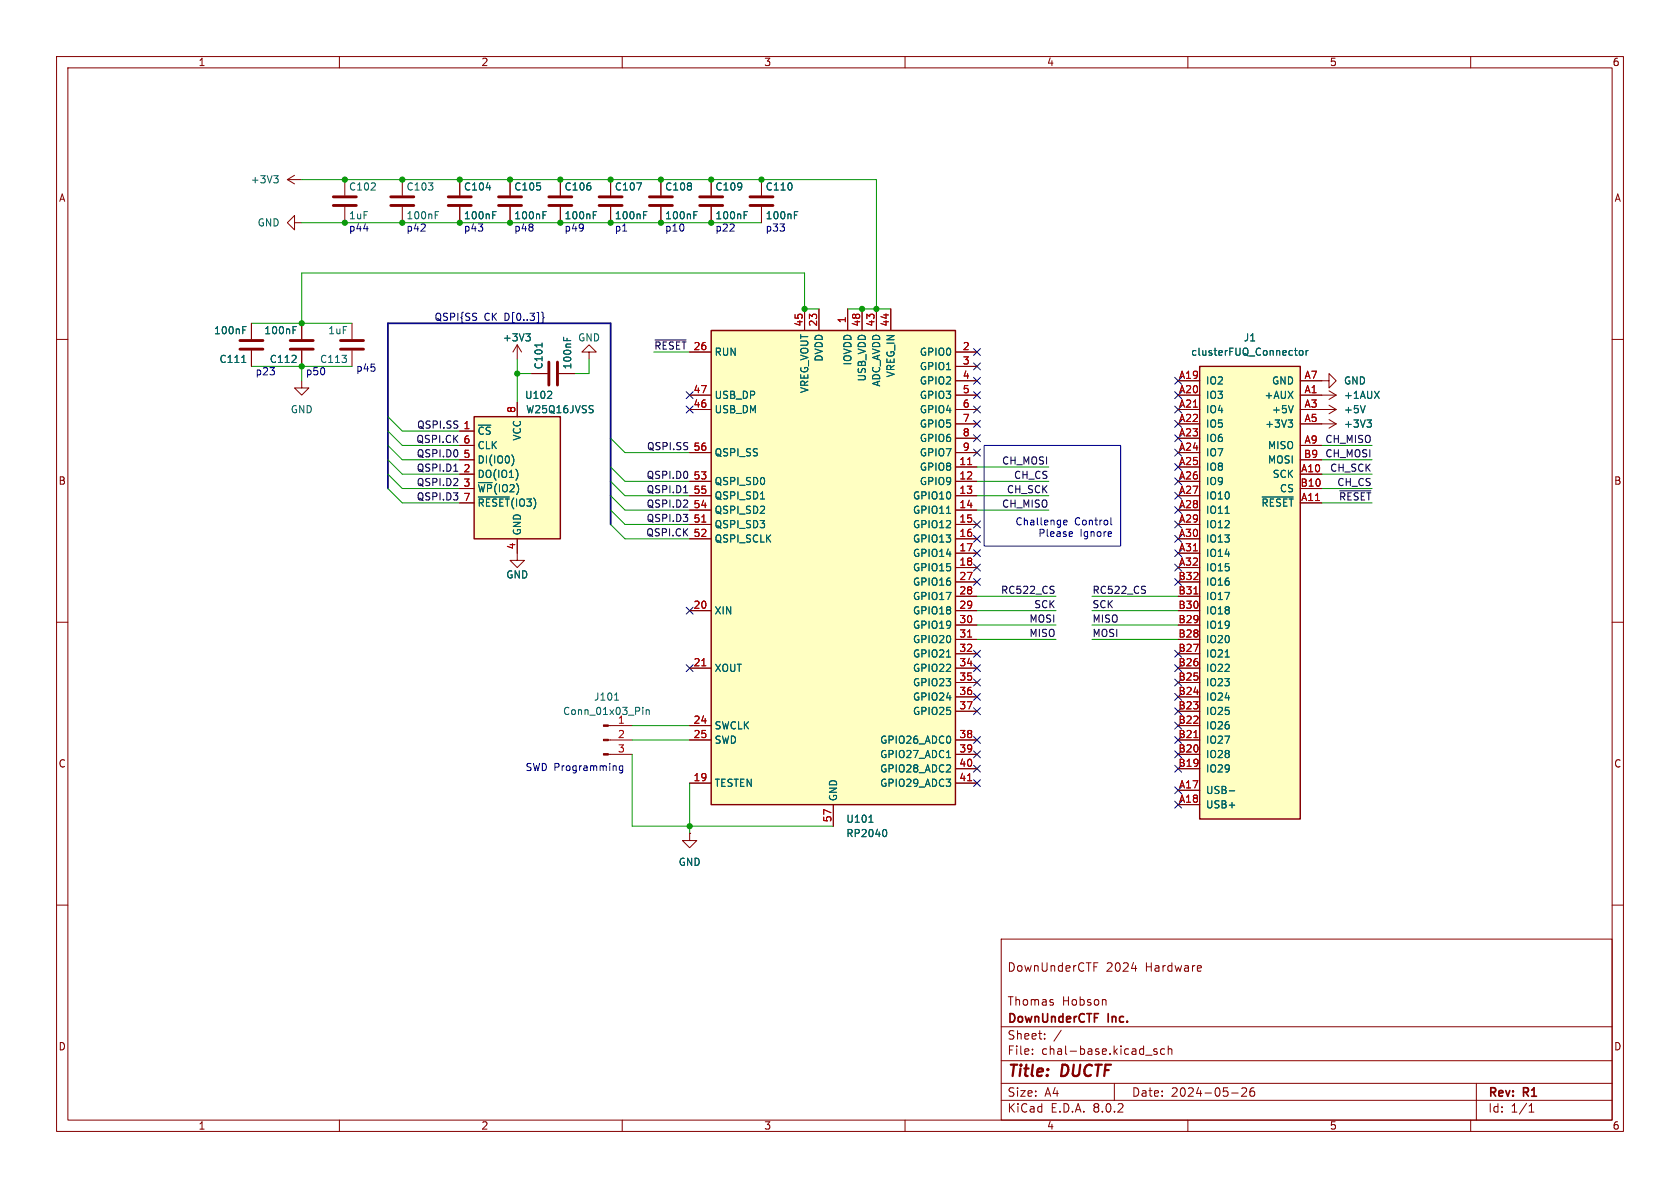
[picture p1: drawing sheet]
<svg xmlns="http://www.w3.org/2000/svg" width="297mm" height="210mm" viewBox="0 0 297 210" stroke-linecap="round" stroke-linejoin="round" font-family="sans-serif">
<g fill="none" stroke="#840000" stroke-width=".18">
<path d="M10 10h277v190h-277zM12 12h273v186h-273zM60 10v2M110 10v2M160 10v2M210 10v2M260 10v2M50.8 31.8l1.3 .7M50.8 31.8h2.5M52.1 31l-1.3 .8M10 60h2M285 60h2"/>
<path d="M10 110h2M285 110h2M10 160h2M285 160h2M177 166h108v32h-108zM186.2 177.3v.3M193.4 170.9h.5M193.4 170.2h.7M195.5 176.8v.9M200 171.2h1M212.2 170.7l.2 .4-.7 .1M212.3 171.6l-.1 .1"/>
<path d="M60 198v2M110 198v2M160 198v2M177 194.5h108M177 191.5h108M177 187.5h108M177 181.5h108M182.5 186.3v.1M182.5 185.5v.1M184.7 183.6v.1M184.7 182.8v.1M187.6 182.1l-1.3 2"/>
<path d="M197 191.5v3M202.5 186.5h1.2M204.5 185.5l-.3-.1-.2 .2v.2l.5 .2v.3h-.5M205.9 185.5l-.4-.1-.3 .3v.4l.1 .2h.6M206.5 185.5l.2-.1 .4 .1 .1 .9M206.5 184.9v1.5M210 198v2M217.7 193.2h1.2M219.5 192.4l.6-.1 .2 .1 .1 .3-.9 1.1h.9M221.7 192.3a.59 .59 0 0 0-.7 .6v.6l.1 .2 .4 .1 .2-.1 .1-.5-.1-.3h-.5l-.2 .3M260 198v2M261 191.5v6.5"/>
<path d="M270.3 196.6h.9M270.3 195.5l.4-.4v1.5"/>
</g>
<path d="M48.4 31.1h.8l-.4 .4M48.9 31.5l.3 .3v.3l-.3 .2" fill="none" stroke="#006464" stroke-width=".18"/>
<path d="M125.7 58.4h43.2v83.8h-43.2z" fill="#ffffc2"/>
<path d="M125.7 58.4h43.2v83.8h-43.2z" fill="none" stroke="#840000" stroke-width=".25"/>
<g fill="none" stroke="#840000" stroke-width=".18">
<path d="M142.2 54.6v3.8M144.8 54.6v3.8M149.9 54.6v3.8M152.4 54.6v3.8M154.9 54.6v3.8M157.5 54.6v3.8M104.1 62.2h1.3l-1.3-1.2-1.2 1.2h1.2v1.3M121.9 62.2h3.8M121.9 72.4h3.8M121.9 69.9h3.8M168.9 62.2h3.8M168.9 64.8h3.8"/>
<path d="M168.9 67.3h3.8M168.9 72.4h3.8M168.9 69.9h3.8M168.9 74.9h3.8M168.9 77.5h3.8M121.9 85.1h3.8M121.9 87.6h3.8M121.9 90.2h3.8M121.9 92.7h3.8M121.9 95.3h3.8M121.9 80h3.8M168.9 82.6h3.8"/>
<path d="M168.9 85.1h3.8M168.9 87.6h3.8M168.9 90.2h3.8M168.9 92.7h3.8M168.9 95.3h3.8M168.9 97.8h3.8M168.9 80h3.8M121.9 108h3.8M121.9 118.1h3.8M168.9 100.3h3.8M168.9 108h3.8M168.9 118.1h3.8"/>
<path d="M168.9 102.9h3.8M168.9 105.4h3.8M168.9 110.5h3.8M168.9 113h3.8M168.9 115.6h3.8M121.9 138.4h3.8M121.9 128.3h3.8M121.9 130.8h3.8M168.9 138.4h3.8M168.9 130.8h3.8M168.9 120.7h3.8M168.9 123.2h3.8"/>
<path d="M168.9 125.7h3.8M168.9 133.4h3.8M168.9 135.9h3.8M147.3 142.2v3.9"/>
</g>
<path d="M124.1 92.3h.7M171.1 82.1h.7M124.1 117.7h.7M171.1 112.6h.7M171.1 138h.7" fill="none" stroke="#a90000" stroke-width=".18"/>
<path d="M134.4 88.2h.8M167.3 90.7h.8M167.3 116.1h.8M167.3 133.9h.8M153.6 145.4h.7M156.5 146.6a.79 .79 0 0 1 0 1.3" fill="none" stroke="#006464" stroke-width=".18"/>
<path d="M83.8 73.7h15.3v21.6h-15.3z" fill="#ffffc2"/>
<path d="M83.8 73.7h15.3v21.6h-15.3z" fill="none" stroke="#840000" stroke-width=".25"/>
<g fill="none" stroke="#840000" stroke-width=".18">
<path d="M99.1 31.8v2.7M99.1 36.6v2.8M107.9 31.8v2.7M107.9 36.6v2.8M62.2 57.2v2.7M53.3 67.3v1.3h1.3l-1.3 1.3-1.2-1.3h1.2M62.2 62v2.8M81.3 76.2h2.5M81.3 78.7h2.5M91.4 61v2.5M91.4 71.1v2.6M91.4 61l-.7 1.2"/>
<path d="M91.4 61l.8 1.2M81.3 83.8h2.5M81.3 86.4h2.5M81.3 81.3h2.5M81.3 88.9h2.5M91.4 95.3v3.8h1.3l-1.3 1.2-1.2-1.2h1.2"/>
</g>
<g fill="none" stroke="#006464" stroke-width=".18">
<path d="M104.9 38h.4M104.9 37.4h.6M112.6 32.3h.8l-.5 1.3M113.8 38h.4M113.8 37.4h.6M93 59h.7l-.4 .5M93.5 59.5l.2 .2v.3l-.2 .3M96.8 70.4h.7M97.5 69.3v.4M104.7 71.7l.2 .1M104.8 72.5v.3M84.6 87.9h5.4"/>
<path d="M90.5 80.5a1.49 1.49 0 0 1 0 1.8M91.5 83.5v.8"/>
</g>
<path d="M97 36.3h4.1M97 34.8h4.1M105.9 36.3h4.1M105.9 34.8h4.1M60.2 60.2h4.1M60.2 61.7h4.1" fill="none" stroke="#840000" stroke-width=".51"/>
<path d="M212.1 64.8h17.8v80h-17.8z" fill="#ffffc2"/>
<path d="M212.1 64.8h17.8v80h-17.8z" fill="none" stroke="#840000" stroke-width=".25"/>
<g fill="none" stroke="#840000" stroke-width=".18">
<path d="M52.1 39.4v-1.3l-1.3 1.3 1.3 1.2v-1.2h1.2M61 31.8v2.7M61 36.6v2.8M71.1 31.8v2.7M71.1 36.6v2.8M81.3 31.8v2.7M81.3 36.6v2.8M90.2 31.8v2.7M90.2 36.6v2.8M99.1 31.8v2.7M99.1 36.6v2.8M107.9 31.8v2.7"/>
<path d="M107.9 36.6v2.8M116.8 31.8v2.7M116.8 36.6v2.8M125.7 31.8v2.7M125.7 36.6v2.8M134.6 31.8v2.7M134.6 36.6v2.8M44.4 57.2v2.7M53.3 57.2v2.7M142.2 54.6v3.8M144.8 54.6v3.8M149.9 54.6v3.8"/>
<path d="M152.4 54.6v3.8M154.9 54.6v3.8M157.5 54.6v3.8M44.4 62v2.8M53.3 62v2.8M81.3 78.7h2.5M81.3 76.2h2.5M91.4 71.1v2.6M94 66h2.8M98.8 66h2.8M121.9 69.9h3.8M121.9 72.4h3.8"/>
<path d="M121.9 62.2h3.8M168.9 69.9h3.8M168.9 67.3h3.8M168.9 72.4h3.8M168.9 74.9h3.8M168.9 77.5h3.8M168.9 62.2h3.8M168.9 64.8h3.8M208.3 69.9h3.8M208.3 67.3h3.8M208.3 72.4h3.8M208.3 74.9h3.8"/>
<path d="M208.3 77.5h3.8M229.9 67.3h5v-1.3l1.3 1.3-1.3 1.3v-1.3M229.9 69.9h6.3M229.9 72.4h6.3M229.9 74.9h6.3M229.9 78.7h3.8M234.9 71.6l1.3 .8M234.9 74.2l1.3 .7M234.9 69.1l1.3 .8M236.2 72.4l-1.3 .8M236.2 74.9l-1.3 .8M236.2 69.9l-1.3 .7"/>
<path d="M81.3 83.8h2.5M81.3 88.9h2.5M81.3 86.4h2.5M81.3 81.3h2.5M91.4 95.3v2.5M121.9 80h3.8M121.9 85.1h3.8M121.9 87.6h3.8M121.9 90.2h3.8M121.9 92.7h3.8M121.9 95.3h3.8M168.9 80h3.8"/>
<path d="M168.9 82.6h3.8M168.9 85.1h3.8M168.9 87.6h3.8M168.9 90.2h3.8M168.9 92.7h3.8M168.9 95.3h3.8M168.9 97.8h3.8M208.3 80h3.8M208.3 82.6h3.8M208.3 85.1h3.8M208.3 87.6h3.8M208.3 90.2h3.8"/>
<path d="M208.3 92.7h3.8M208.3 95.3h3.8M208.3 97.8h3.8M229.9 83.8h3.8M229.9 88.9h3.8M229.9 86.4h3.8M229.9 81.3h3.8M121.9 118.1h3.8M121.9 108h3.8M168.9 100.3h3.8M168.9 118.1h3.8M168.9 115.6h3.8"/>
<path d="M168.9 113h3.8M168.9 110.5h3.8M168.9 108h3.8M168.9 105.4h3.8M168.9 102.9h3.8M208.3 100.3h3.8M208.3 118.1h3.8M208.3 115.6h3.8M208.3 113h3.8M208.3 110.5h3.8M208.3 108h3.8M208.3 105.4h3.8"/>
<path d="M208.3 102.9h3.8M107.5 133.4h4.3M107.5 130.8h4.3M107.5 128.3h4.3M121.9 130.8h3.8M121.9 128.3h3.8M121.9 138.4h3.8M168.9 135.9h3.8M168.9 133.4h3.8M168.9 130.8h3.8M168.9 125.7h3.8M168.9 123.2h3.8"/>
<path d="M168.9 120.7h3.8M168.9 138.4h3.8M208.3 139.7h3.8M208.3 135.9h3.8M208.3 133.4h3.8M208.3 130.8h3.8M208.3 128.3h3.8M208.3 125.7h3.8M208.3 123.2h3.8M208.3 120.7h3.8M121.9 147.3v1.3h1.3l-1.3 1.3-1.3-1.3h1.3M121.9 147.3h.1"/>
<path d="M147.3 142.2v3.9M208.3 142.2h3.8"/>
</g>
<g fill="none" stroke="#006464" stroke-width=".18">
<path d="M76.9 38h.5M76.9 37.4h.7M86 33.2h.7M87.1 38h.4M87.1 37.4h.6M96 38h.4M96 37.4h.6M104.9 38h.4M104.9 37.4h.6M112.6 32.3h.8l-.5 1.3M113.8 38h.4M113.8 37.4h.6"/>
<path d="M122.7 38h.4M122.7 37.4h.6M131.6 38h.4M131.6 37.4h.6M140.4 38h.5M140.4 37.4h.7M42.9 58.3h.4M42.9 57.7h.6M51.8 58.3h.4M51.8 57.7h.6M93 59h.7l-.4 .5M93.5 59.5l.2 .2v.3l-.2 .3"/>
<path d="M99.6 59.6v.6M100.2 59.8v.4M42.7 64.1h.8M95.8 60.6v.8M96.8 70.4h.7M97.5 69.3v.4M104.7 71.7l.2 .1M104.8 72.5v.3M227.7 74.2h.8l-.4 .5M228.3 74.7l.2 .3v.3l-.2 .2M228.6 71.7l-.4 1.3M228.8 62h.5"/>
<path d="M229.1 62.7l.2 .1M229.7 62.1l.2-.1 .4 .1 .1 .5-.2 .1-.3 .1-.2-.1zM230.9 62v.8M231.3 62l-.4 .2M241.4 71.7l-.5 1.3M241.7 74.2h.7l-.4 .5M242.2 74.7l.2 .3v.3l-.2 .2M243 69.2l.8 1.2M243.8 69.2l-.8 1.2M84.6 87.9h5.4M90.5 80.5a1.49 1.49 0 0 1 0 1.8M91.5 83.5v.8"/>
<path d="M134.4 88.2h.8M167.3 90.7h.8M216.6 90.7h.7M223.1 87.9h5.5M167.3 116.1h.8M216.6 116.1h.7M108.6 123.8h.8M113.6 125v.2M113.6 125.5v.8M114.2 125.5v.8M114.2 125.6l.2-.1h.3l.1 .8M167.3 133.9h.8"/>
<path d="M217.3 139.8h1M153.6 145.4h.7M156.5 146.6a.79 .79 0 0 1 0 1.3"/>
</g>
<path d="M124.1 92.3h.7M171.1 82.1h.7M124.1 117.7h.7M171.1 112.6h.7M211.1 105h.7M171.1 138h.7M211.1 130.4h.7" fill="none" stroke="#a90000" stroke-width=".18"/>
<g fill="none" stroke="#840000" stroke-width=".51">
<path d="M58.9 36.3h4.1M58.9 34.8h4.1M69.1 36.3h4.1M69.1 34.8h4.1M79.2 36.3h4.1M79.2 34.8h4.1M88.1 36.3h4.1M88.1 34.8h4.1M114.8 36.3h4.1M114.8 34.8h4.1M123.7 36.3h4.1M123.7 34.8h4.1"/>
<path d="M132.6 36.3h4.1M132.6 34.8h4.1M42.4 60.2h4.1M42.4 61.7h4.1M51.3 60.2h4.1M51.3 61.7h4.1M97 64v4.1M98.6 64v4.1"/>
</g>
<g fill="#840000" stroke="#840000" stroke-width=".18">
<path d="M106.7 133.2h.8v.3h-.8z"/>
<path d="M106.7 130.7h.8v.2h-.8z"/>
<path d="M106.7 128.1h.8v.3h-.8z"/>
</g>
<path d="M115.8 60.1h5.5M80.2 83.3h.7M120.9 87.1h.7M236.9 86.8h5.4" fill="none" stroke="#0f0f0f" stroke-width=".18"/>
<g fill="none" stroke="#000084" stroke-width=".18">
<path d="M95.8 55.2l.2 .2v.6l.2 .2-.2 .1v.6l-.2 .2M121.3 69.2l1.2 1.3M121.3 71.8l1.2 1.2M122.5 69.2l-1.2 1.3M122.5 71.8l-1.2 1.2M172.1 69.2l1.2 1.3M172.1 66.7l1.2 1.2M172.1 64.2l1.2 1.2M172.1 71.8l1.2 1.2M172.1 61.6l1.2 1.2M172.1 76.9l1.2 1.2M172.1 79.4l1.2 1.2"/>
<path d="M172.1 74.3l1.2 1.2M173.3 69.2l-1.2 1.3M173.3 66.7l-1.2 1.2M173.3 64.2l-1.2 1.2M173.3 71.8l-1.2 1.2M173.3 61.6l-1.2 1.2M173.3 76.9l-1.2 1.2M173.3 79.4l-1.2 1.2M173.3 74.3l-1.2 1.2M207.7 69.2l1.2 1.3M207.7 71.8l1.2 1.2M207.7 74.3l1.2 1.2"/>
<path d="M207.7 76.9l1.2 1.2M207.7 66.7l1.2 1.2M207.7 79.4l1.2 1.2M208.9 69.2l-1.2 1.3M208.9 71.8l-1.2 1.2M208.9 74.3l-1.2 1.2M208.9 76.9l-1.2 1.2M208.9 66.7l-1.2 1.2M208.9 79.4l-1.2 1.2M172.1 92.1l1.2 1.2M172.1 94.6l1.2 1.3M172.1 99.7l1.2 1.2"/>
<path d="M172.1 97.2l1.2 1.2M173.3 92.1l-1.2 1.2M173.3 94.6l-1.2 1.3M173.3 99.7l-1.2 1.2M173.3 97.2l-1.2 1.2M207.7 97.2l1.2 1.2M207.7 99.7l1.2 1.2M207.7 94.6l1.2 1.3M207.7 92.1l1.2 1.2M207.7 89.6l1.2 1.2M207.7 81.9l1.2 1.3M207.7 84.5l1.2 1.2"/>
<path d="M207.7 87l1.2 1.2M208.9 97.2l-1.2 1.2M208.9 99.7l-1.2 1.2M208.9 89.6l-1.2 1.2M208.9 81.9l-1.2 1.3M208.9 84.5l-1.2 1.2M208.9 94.6l-1.2 1.3M208.9 92.1l-1.2 1.2M208.9 87l-1.2 1.2M121.3 117.5l1.2 1.2M121.3 107.3l1.2 1.3M122.5 117.5l-1.2 1.2"/>
<path d="M122.5 107.3l-1.2 1.3M172.1 117.5l1.2 1.2M172.1 115l1.2 1.2M172.1 102.3l1.2 1.2M173.3 117.5l-1.2 1.2M173.3 115l-1.2 1.2M173.3 102.3l-1.2 1.2M207.7 102.3l1.2 1.2M207.7 115l1.2 1.2M207.7 117.5l1.2 1.2M208.9 102.3l-1.2 1.2M208.9 115l-1.2 1.2"/>
<path d="M208.9 117.5l-1.2 1.2M172.1 125.1l1.2 1.2M172.1 120l1.2 1.3M172.1 122.6l1.2 1.2M172.1 132.7l1.2 1.3M172.1 130.2l1.2 1.2M172.1 135.3l1.2 1.2M172.1 137.8l1.2 1.2M173.3 132.7l-1.2 1.3M173.3 137.8l-1.2 1.2M173.3 135.3l-1.2 1.2M173.3 125.1l-1.2 1.2"/>
<path d="M173.3 120l-1.2 1.3M173.3 122.6l-1.2 1.2M173.3 130.2l-1.2 1.2M207.7 127.7l1.2 1.2M207.7 130.2l1.2 1.2M207.7 122.6l1.2 1.2M207.7 120l1.2 1.3M207.7 125.1l1.2 1.2M207.7 135.3l1.2 1.2M207.7 139.1l1.2 1.2M207.7 132.7l1.2 1.3M208.9 127.7l-1.2 1.2"/>
<path d="M208.9 130.2l-1.2 1.2M208.9 122.6l-1.2 1.2M208.9 120l-1.2 1.3M208.9 125.1l-1.2 1.2M208.9 135.3l-1.2 1.2M208.9 139.1l-1.2 1.2M208.9 132.7l-1.2 1.3M207.7 141.6l1.2 1.2M208.9 141.6l-1.2 1.2"/>
</g>
<path d="M174 78.7h24.1v17.8h-24.1zM188 92.4l.6-.2v-.2l-.4-.1-.2 .2 .1 .6h.5M189.2 94l.4 .1v.2l-.6 .1M189.6 94.8h-.4M196.4 91.5v1.1l.2 .2M196.4 94.1l.1 .2-.6 .1M110.1 135.4v1l-.3 .2h-.3M110.1 135.4h-.4l-.2 .2 .1 .6h.5" fill="none" stroke="#0000c2" stroke-width=".18"/>
<path d="M68.6 86.4v-29.2h39.3v35.5" fill="none" stroke="#000084" stroke-width=".3"/>
<g fill="none" stroke="#009600" stroke-width=".18">
<path d="M53.3 39.4h81.3M53.3 31.8h101.6v22.8M44.4 57.2h17.8M144.8 54.6h-2.6v-6.3h-88.9v8.9M149.9 54.6h7.6M44.4 64.8h17.8M53.3 64.8v2.5M68.6 76.2l2.5 2.5h10.2M68.6 78.7l2.5 2.6h10.2M68.6 73.7l2.5 2.5h10.2M91.4 63.5v7.6M91.4 66h2.6"/>
<path d="M104.1 63.5v2.5h-2.5M107.9 77.5l2.6 2.5h11.4M115.6 62.2h6.3M233.7 78.7h8.9M68.6 81.3l2.5 2.5h10.2M68.6 83.8l2.5 2.6h10.2M68.6 86.4l2.5 2.5h10.2M107.9 87.6l2.6 2.6h11.4M107.9 85.1l2.6 2.5h11.4M107.9 82.6l2.6 2.5h11.4M107.9 90.2l2.6 2.5h11.4M107.9 92.7l2.6 2.6h11.4"/>
<path d="M172.7 90.2h12.7M172.7 82.6h12.7M172.7 87.6h12.7M172.7 85.1h12.7M233.7 83.8h8.9M233.7 81.3h8.9M233.7 86.4h8.9M233.7 88.9h8.9M172.7 110.5h14M172.7 108h14M172.7 113h14M172.7 105.4h14"/>
<path d="M193 110.5h15.3M193 108h15.3M193 113h15.3M193 105.4h15.3M111.8 133.4v12.7h35.5M111.8 130.8h10.1M111.8 128.3h10.1M121.9 138.4v8.9"/>
</g>
<g fill="#009600" stroke="#009600" stroke-width=".18">
<circle cx="121.9" cy="146.1" r=".46"/>
<circle cx="125.7" cy="31.8" r=".46"/>
<circle cx="142.2" cy="54.6" r=".46"/>
<circle cx="125.7" cy="39.4" r=".46"/>
<circle cx="116.8" cy="31.8" r=".46"/>
<circle cx="116.8" cy="39.4" r=".46"/>
<circle cx="107.9" cy="31.8" r=".46"/>
<circle cx="107.9" cy="39.4" r=".46"/>
<circle cx="91.4" cy="66" r=".46"/>
<circle cx="71.1" cy="39.4" r=".46"/>
<circle cx="71.1" cy="31.8" r=".46"/>
<circle cx="81.3" cy="39.4" r=".46"/>
<circle cx="61" cy="31.8" r=".46"/>
<circle cx="53.3" cy="57.2" r=".46"/>
<circle cx="61" cy="39.4" r=".46"/>
<circle cx="81.3" cy="31.8" r=".46"/>
<circle cx="90.2" cy="31.8" r=".46"/>
<circle cx="99.1" cy="31.8" r=".46"/>
<circle cx="99.1" cy="39.4" r=".46"/>
<circle cx="90.2" cy="39.4" r=".46"/>
<circle cx="53.3" cy="64.8" r=".46"/>
<circle cx="134.6" cy="31.8" r=".46"/>
<circle cx="154.9" cy="54.6" r=".46"/>
<circle cx="152.4" cy="54.6" r=".46"/>
</g>
<g font-size="2.8" fill="#840000">
<text x="178" y="190.9">Title:</text>
<text x="187.7" y="190.9">DUCTF</text>
</g>
<g font-size="2.1" fill="#840000">
<text x="178" y="172">DownUnderCTF</text>
<text x="195.5" y="172">2024</text>
<text x="202.5" y="172">Hardware</text>
<text x="178" y="178">Thomas</text>
<text x="187.7" y="178">Hobson</text>
<text x="178" y="184">Sheet:</text>
<text x="178" y="181.2">DownUnderCTF</text>
<text x="196" y="181.2">Inc.</text>
<text x="178" y="186.7">File:</text>
<text x="184.1" y="186.7">chal-base.kicad_sch</text>
<text x="178" y="196.9">KiCad</text>
<text x="178" y="194.1">Size:</text>
<text x="184.7" y="194.1">A4</text>
<text x="185.7" y="196.9">E.D.A.</text>
<text x="193.3" y="196.9">8.0.2</text>
<text x="200" y="194.1">Date:</text>
<text x="207" y="194.1">2024-05-26</text>
<text x="263" y="194.3">Rev:</text>
<text x="263" y="196.9">Id:</text>
<text x="267.1" y="196.9">1/1</text>
<text x="269.4" y="194.3">R1</text>
</g>
<g font-size="1.8" fill="#840000">
<text x="35" y="11.9">1</text>
<text x="85" y="11.9">2</text>
<text x="135" y="11.9">3</text>
<text x="185" y="11.9">4</text>
<text x="235" y="11.9">5</text>
<text x="285" y="11.9">6</text>
<text x="10.3" y="35.9">A</text>
<text x="285.3" y="35.9">A</text>
<text x="10.3" y="85.9">B</text>
<text x="285.3" y="85.9">B</text>
<text x="10.3" y="135.9">C</text>
<text x="285.3" y="135.9">C</text>
<text x="10.3" y="185.9">D</text>
<text x="285.3" y="185.9">D</text>
<text x="35" y="199.9">1</text>
<text x="85" y="199.9">2</text>
<text x="135" y="199.9">3</text>
<text x="185" y="199.9">4</text>
<text x="235" y="199.9">5</text>
<text x="285" y="199.9">6</text>
</g>
<g font-size="1.8" fill="#006464">
<text x="44.2" y="32.6">+3V3</text>
<text x="61.6" y="33.9">C102</text>
<text x="71.8" y="33.9">C103</text>
<text x="81.9" y="33.9">C104</text>
<text x="90.8" y="33.9">C105</text>
<text x="99.7" y="33.9">C106</text>
<text x="108.6" y="33.9">C107</text>
<text x="117.5" y="33.9">C108</text>
<text x="126.4" y="33.9">C109</text>
<text x="135.3" y="33.9">C110</text>
<text x="45.4" y="40.2">GND</text>
<text x="61.6" y="39">1uF</text>
<text x="71.8" y="39">100nF</text>
<text x="81.9" y="39">100nF</text>
<text x="90.8" y="39">100nF</text>
<text x="99.7" y="39">100nF</text>
<text x="108.6" y="39">100nF</text>
<text x="117.5" y="39">100nF</text>
<text x="126.4" y="39">100nF</text>
<text x="135.3" y="39">100nF</text>
<text x="37.7" y="59.3">100nF</text>
<text x="46.6" y="59.3">100nF</text>
<text x="57.9" y="59.3">1uF</text>
<text x="38.7" y="64.4">C111</text>
<text x="47.6" y="64.4">C112</text>
<text x="56.5" y="64.4">C113</text>
<text x="88.8" y="60.6">+3V3</text>
<text x="96.1" y="65.4" transform="rotate(-90 96.1 65.4)">C101</text>
<text x="101.2" y="65.4" transform="rotate(-90 101.2 65.4)">100nF</text>
<text x="102.1" y="60.6">GND</text>
<text x="126.2" y="63.1">RUN</text>
<text x="145.6" y="64" transform="rotate(-90 145.6 64)">DVDD</text>
<text x="150.7" y="64.7" transform="rotate(-90 150.7 64.7)">IOVDD</text>
<text x="162.5" y="63.1">GPIO0</text>
<text x="162.5" y="65.6">GPIO1</text>
<text x="210.5" y="63.1">clusterFUQ_Connector</text>
<text x="219.8" y="60.6">J1</text>
<text x="92.7" y="70.7">U102</text>
<text x="126.2" y="70.7">USB_DP</text>
<text x="143.1" y="69.6" transform="rotate(-90 143.1 69.6)">VREG_VOUT</text>
<text x="153.3" y="67.5" transform="rotate(-90 153.3 67.5)">USB_VDD</text>
<text x="155.8" y="68.4" transform="rotate(-90 155.8 68.4)">ADC_AVDD</text>
<text x="158.3" y="66.8" transform="rotate(-90 158.3 66.8)">VREG_IN</text>
<text x="162.5" y="68.2">GPIO2</text>
<text x="162.5" y="70.7">GPIO3</text>
<text x="213.1" y="68.2">IO2</text>
<text x="213.1" y="70.7">IO3</text>
<text x="223.4" y="70.7">+AUX</text>
<text x="224.8" y="68.2">GND</text>
<text x="237.5" y="68.2">GND</text>
<text x="237.5" y="70.7">+1AUX</text>
<text x="51.3" y="73.3">GND</text>
<text x="84.3" y="77.1">~{CS}</text>
<text x="92.3" y="78" transform="rotate(-90 92.3 78)">VCC</text>
<text x="92.9" y="73.3">W25Q16JVSS</text>
<text x="126.2" y="73.3">USB_DM</text>
<text x="162.5" y="73.3">GPIO4</text>
<text x="162.5" y="75.8">GPIO5</text>
<text x="213.1" y="73.3">IO4</text>
<text x="213.1" y="75.8">IO5</text>
<text x="223.6" y="75.8">+3V3</text>
<text x="224.8" y="73.3">+5V</text>
<text x="237.5" y="73.3">+5V</text>
<text x="237.5" y="75.8">+3V3</text>
<text x="84.3" y="82.1">DI(IO0)</text>
<text x="84.3" y="79.6">CLK</text>
<text x="126.2" y="80.9">QSPI_SS</text>
<text x="162.5" y="83.4">GPIO8</text>
<text x="162.5" y="78.3">GPIO6</text>
<text x="162.5" y="80.9">GPIO7</text>
<text x="213.1" y="78.3">IO6</text>
<text x="213.1" y="80.9">IO7</text>
<text x="213.1" y="83.4">IO8</text>
<text x="224.1" y="79.6">MISO</text>
<text x="224.1" y="82.1">MOSI</text>
<text x="84.3" y="84.7">DO(IO1)</text>
<text x="84.3" y="87.2">~{WP}(IO2)</text>
<text x="84.3" y="89.8">~{RESET}(IO3)</text>
<text x="126.2" y="86">QSPI_SD0</text>
<text x="126.2" y="88.5">QSPI_SD1</text>
<text x="161.3" y="88.5">GPIO10</text>
<text x="162.5" y="86">GPIO9</text>
<text x="213.1" y="86">IO9</text>
<text x="213.1" y="88.5">IO10</text>
<text x="222.9" y="89.8">~{RESET}</text>
<text x="224.9" y="84.7">SCK</text>
<text x="226.2" y="87.2">CS</text>
<text x="92.3" y="94.7" transform="rotate(-90 92.3 94.7)">GND</text>
<text x="126.2" y="93.6">QSPI_SD3</text>
<text x="126.2" y="91">QSPI_SD2</text>
<text x="161.3" y="91">GPIO11</text>
<text x="161.3" y="93.6">GPIO12</text>
<text x="213.1" y="91">IO11</text>
<text x="213.1" y="93.6">IO12</text>
<text x="126.2" y="96.1">QSPI_SCLK</text>
<text x="161.3" y="96.1">GPIO13</text>
<text x="161.3" y="98.7">GPIO14</text>
<text x="161.3" y="101.2">GPIO15</text>
<text x="213.1" y="96.1">IO13</text>
<text x="213.1" y="98.7">IO14</text>
<text x="213.1" y="101.2">IO15</text>
<text x="89.4" y="102.5">GND</text>
<text x="161.3" y="103.7">GPIO16</text>
<text x="161.3" y="106.3">GPIO17</text>
<text x="213.1" y="106.3">IO17</text>
<text x="213.1" y="103.7">IO16</text>
<text x="126.2" y="108.8">XIN</text>
<text x="161.3" y="108.8">GPIO18</text>
<text x="161.3" y="111.4">GPIO19</text>
<text x="161.3" y="113.9">GPIO20</text>
<text x="213.1" y="113.9">IO20</text>
<text x="213.1" y="111.4">IO19</text>
<text x="213.1" y="108.8">IO18</text>
<text x="126.2" y="119">XOUT</text>
<text x="161.3" y="116.4">GPIO21</text>
<text x="161.3" y="119">GPIO22</text>
<text x="213.1" y="119">IO22</text>
<text x="213.1" y="116.4">IO21</text>
<text x="104.9" y="124.1">J101</text>
<text x="161.3" y="121.5">GPIO23</text>
<text x="161.3" y="124.1">GPIO24</text>
<text x="213.1" y="124.1">IO24</text>
<text x="213.1" y="121.5">IO23</text>
<text x="99.4" y="126.6">Conn_01x03_Pin</text>
<text x="109.1" y="128">1</text>
<text x="126.2" y="129.1">SWCLK</text>
<text x="126.2" y="131.7">SWD</text>
<text x="155.5" y="131.7">GPIO26_ADC0</text>
<text x="161.3" y="126.6">GPIO25</text>
<text x="213.1" y="131.7">IO27</text>
<text x="213.1" y="129.1">IO26</text>
<text x="213.1" y="126.6">IO25</text>
<text x="155.5" y="134.2">GPIO27_ADC1</text>
<text x="155.5" y="136.8">GPIO28_ADC2</text>
<text x="213.1" y="136.8">IO29</text>
<text x="213.1" y="134.2">IO28</text>
<text x="126.2" y="139.3">TESTEN</text>
<text x="148.2" y="141.7" transform="rotate(-90 148.2 141.7)">GND</text>
<text x="155.5" y="139.3">GPIO29_ADC3</text>
<text x="213.1" y="140.6">USB-</text>
<text x="213.1" y="143.1">USB+</text>
<text x="149.5" y="145.6">U101</text>
<text x="149.5" y="148.2">RP2040</text>
<text x="119.9" y="153.3">GND</text>
</g>
<g font-size="1.8" fill="#0000c2">
<text x="61.6" y="41">p44</text>
<text x="71.8" y="41">p42</text>
<text x="81.9" y="41">p43</text>
<text x="90.8" y="41">p48</text>
<text x="99.7" y="41">p49</text>
<text x="108.6" y="41">p1</text>
<text x="117.5" y="41">p10</text>
<text x="126.4" y="41">p22</text>
<text x="135.3" y="41">p33</text>
<text x="62.9" y="65.8">p45</text>
<text x="45.1" y="66.4">p23</text>
<text x="54" y="66.4">p50</text>
<text x="179.4" y="93">Challenge</text>
<text x="183.5" y="95">Please</text>
<text x="190" y="93">Control</text>
<text x="190.9" y="95">Ignore</text>
<text x="92.8" y="136.5">SWD Programming</text>
</g>
<g font-size="1.8" fill="#000084">
<text x="76.7" y="56.8">QSPI{SS</text>
<text x="85.6" y="56.8">CK</text>
<text x="89.3" y="56.8">D[0..3]}</text>
</g>
<g font-size="1.8" fill="#a90000">
<text x="142" y="57.8" transform="rotate(-90 142 57.8)">45</text>
<text x="144.5" y="57.8" transform="rotate(-90 144.5 57.8)">23</text>
<text x="149.6" y="57.2" transform="rotate(-90 149.6 57.2)">1</text>
<text x="152.1" y="57.8" transform="rotate(-90 152.1 57.8)">48</text>
<text x="154.7" y="57.8" transform="rotate(-90 154.7 57.8)">43</text>
<text x="157.2" y="57.8" transform="rotate(-90 157.2 57.8)">44</text>
<text x="122.5" y="62">26</text>
<text x="170.1" y="62">2</text>
<text x="170.1" y="64.5">3</text>
<text x="122.5" y="69.6">47</text>
<text x="170.1" y="67.1">4</text>
<text x="170.1" y="69.6">5</text>
<text x="208.3" y="67.1">A19</text>
<text x="208.3" y="69.6">A20</text>
<text x="230.5" y="69.6">A1</text>
<text x="230.5" y="67.1">A7</text>
<text x="81.8" y="75.9">1</text>
<text x="91.2" y="73.1" transform="rotate(-90 91.2 73.1)">8</text>
<text x="122.5" y="72.1">46</text>
<text x="170.1" y="72.1">6</text>
<text x="170.1" y="74.7">7</text>
<text x="170.1" y="77.2">8</text>
<text x="208.3" y="72.1">A21</text>
<text x="208.3" y="74.7">A22</text>
<text x="208.3" y="77.2">A23</text>
<text x="230.5" y="72.1">A3</text>
<text x="230.5" y="74.7">A5</text>
<text x="81.8" y="83.6">2</text>
<text x="81.8" y="81">5</text>
<text x="81.8" y="78.5">6</text>
<text x="122.5" y="79.8">56</text>
<text x="169.5" y="82.3">11</text>
<text x="170.1" y="79.8">9</text>
<text x="208.3" y="79.8">A24</text>
<text x="208.3" y="82.3">A25</text>
<text x="229.9" y="83.6">A10</text>
<text x="230.4" y="81">B9</text>
<text x="230.5" y="78.5">A9</text>
<text x="81.8" y="86.1">3</text>
<text x="81.8" y="88.6">7</text>
<text x="122.5" y="84.8">53</text>
<text x="122.5" y="89.9">54</text>
<text x="122.5" y="87.4">55</text>
<text x="169.5" y="84.8">12</text>
<text x="169.5" y="87.4">13</text>
<text x="169.5" y="89.9">14</text>
<text x="208.3" y="84.8">A26</text>
<text x="208.3" y="87.4">A27</text>
<text x="208.3" y="89.9">A28</text>
<text x="229.8" y="86.1">B10</text>
<text x="229.9" y="88.6">A11</text>
<text x="122.5" y="92.5">51</text>
<text x="122.5" y="95">52</text>
<text x="169.5" y="92.5">15</text>
<text x="169.5" y="95">16</text>
<text x="208.3" y="92.5">A29</text>
<text x="208.3" y="95">A30</text>
<text x="91.2" y="97.2" transform="rotate(-90 91.2 97.2)">4</text>
<text x="169.5" y="97.5">17</text>
<text x="169.5" y="100.1">18</text>
<text x="208.3" y="97.5">A31</text>
<text x="208.3" y="100.1">A32</text>
<text x="122.5" y="107.7">20</text>
<text x="169.5" y="102.6">27</text>
<text x="169.5" y="105.2">28</text>
<text x="169.5" y="107.7">29</text>
<text x="208.2" y="107.7">B30</text>
<text x="208.2" y="105.2">B31</text>
<text x="208.2" y="102.6">B32</text>
<text x="169.5" y="110.2">30</text>
<text x="169.5" y="112.8">31</text>
<text x="208.2" y="112.8">B28</text>
<text x="208.2" y="110.2">B29</text>
<text x="122.5" y="117.9">21</text>
<text x="169.5" y="115.3">32</text>
<text x="169.5" y="117.9">34</text>
<text x="208.2" y="117.9">B26</text>
<text x="208.2" y="115.3">B27</text>
<text x="169.5" y="120.4">35</text>
<text x="169.5" y="122.9">36</text>
<text x="169.5" y="125.5">37</text>
<text x="208.2" y="125.5">B23</text>
<text x="208.2" y="122.9">B24</text>
<text x="208.2" y="120.4">B25</text>
<text x="109.1" y="130.6">2</text>
<text x="122.5" y="128">24</text>
<text x="122.5" y="130.6">25</text>
<text x="169.5" y="130.6">38</text>
<text x="208.2" y="130.6">B21</text>
<text x="208.2" y="128">B22</text>
<text x="109.1" y="133.1">3</text>
<text x="169.5" y="133.1">39</text>
<text x="169.5" y="135.6">40</text>
<text x="208.2" y="135.6">B19</text>
<text x="208.2" y="133.1">B20</text>
<text x="122.5" y="138.2">19</text>
<text x="169.5" y="138.2">41</text>
<text x="208.3" y="139.4">A17</text>
<text x="208.3" y="142">A18</text>
<text x="147.1" y="145.5" transform="rotate(-90 147.1 145.5)">57</text>
</g>
<g font-size="1.8" fill="#0f0f0f">
<text x="115.6" y="61.9">~{RESET}</text>
<text x="73.6" y="75.9">QSPI.SS 1</text>
<text x="73.5" y="78.4">QSPI.CK 6</text>
<text x="73.6" y="83.5">QSPI.D1</text>
<text x="73.6" y="80.9">QSPI.D0</text>
<text x="114.3" y="79.7">QSPI.SS 56</text>
<text x="177.1" y="82.2">CH_MOSI</text>
<text x="234.2" y="80.9">CH_MOSI</text>
<text x="234.2" y="78.4">CH_MISO</text>
<text x="235" y="83.5">CH_SCK</text>
<text x="73.6" y="86">QSPI.D2</text>
<text x="73.6" y="88.6">QSPI.D3</text>
<text x="114.2" y="89.8">QSPI.D2</text>
<text x="114.2" y="84.7">QSPI.D0</text>
<text x="114.2" y="87.3">QSPI.D1</text>
<text x="177.1" y="89.8">CH_MISO</text>
<text x="177.9" y="87.3">CH_SCK</text>
<text x="179.2" y="84.7">CH_CS</text>
<text x="236.3" y="86">CH_CS</text>
<text x="236.6" y="88.6">~{RESET}</text>
<text x="114.2" y="94.9">QSPI.CK 52</text>
<text x="114.2" y="92.4">QSPI.D3</text>
<text x="176.9" y="105.1">RC522_CS</text>
<text x="182.7" y="107.6">SCK</text>
<text x="193" y="105.1">RC522_CS</text>
<text x="193" y="107.6">SCK</text>
<text x="181.9" y="112.7">MISO</text>
<text x="181.9" y="110.1">MOSI</text>
<text x="193" y="110.1">MISO</text>
<text x="193" y="112.7">MOSI</text>
</g>
</svg>
